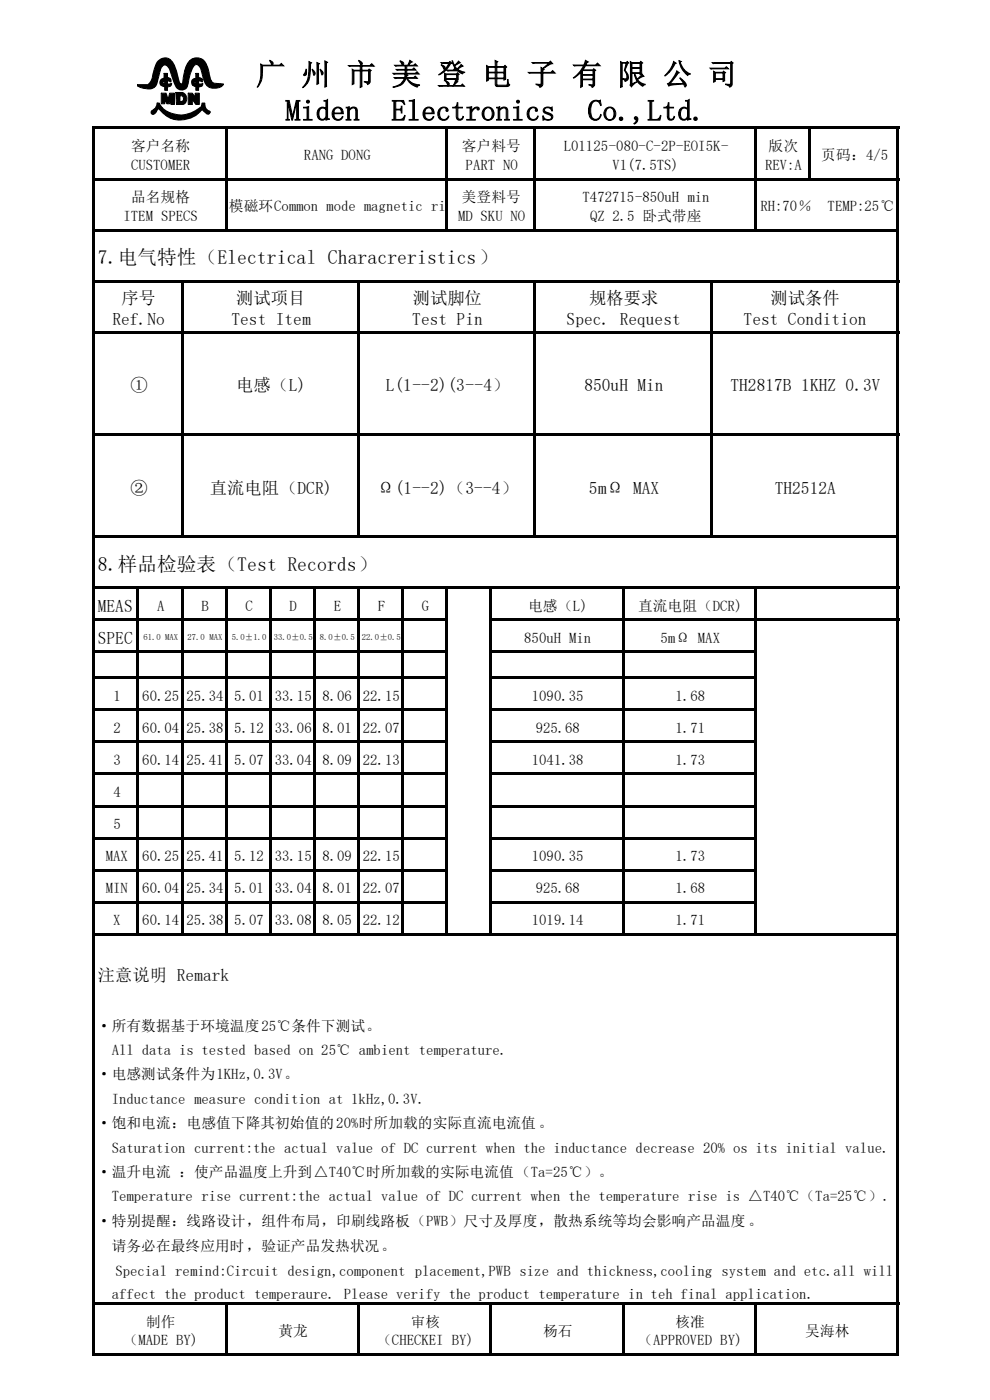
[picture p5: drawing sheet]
<svg xmlns="http://www.w3.org/2000/svg" width="210mm" height="297mm" viewBox="0 0 210 297" stroke-linecap="round" stroke-linejoin="round" font-family="sans-serif">
<g fill="#000">
<path d="M19.6 26.9h.6v10.8h-.6z" fill-rule="evenodd"/>
<path d="M19.6 37.7h.6v10.9h-.6z" fill-rule="evenodd"/>
<path d="M20.2 26.9h170.5v.5h-170.5z" fill-rule="evenodd"/>
<path d="M20.2 37.7h151.3v.5h-151.3z" fill-rule="evenodd"/>
<path d="M47.7 27.1h.5v10.6h-.5z" fill-rule="evenodd"/>
<path d="M47.7 38h.5v11.1h-.5z" fill-rule="evenodd"/>
<path d="M94.5 27.1h.5v10.6h-.5z" fill-rule="evenodd"/>
<path d="M94.5 38h.5v11.1h-.5z" fill-rule="evenodd"/>
<path d="M113.2 27.1h.5v10.6h-.5z" fill-rule="evenodd"/>
<path d="M113.2 38h.5v11.1h-.5z" fill-rule="evenodd"/>
<path d="M160 27.1h.5v10.6h-.5z" fill-rule="evenodd"/>
<path d="M160 38h.5v11.1h-.5z" fill-rule="evenodd"/>
<path d="M171.5 27.1h.5v11.1h-.5z" fill-rule="evenodd"/>
<path d="M172 37.7h18.7v.5h-18.7z" fill-rule="evenodd"/>
<path d="M190.2 27.1h.5v10.6h-.5z" fill-rule="evenodd"/>
<path d="M190.2 38h.5v10.6h-.5z" fill-rule="evenodd"/>
<path d="M19.6 48.6h.6v10.8h-.6z" fill-rule="evenodd"/>
<path d="M19.6 59.4h.6v10.8h-.6z" fill-rule="evenodd"/>
<path d="M20.2 48.6h27.5v.5h-27.5z" fill-rule="evenodd"/>
<path d="M20.2 59.4h170.5v.5h-170.5z" fill-rule="evenodd"/>
<path d="M38.4 59.6h.5v10.6h-.5z" fill-rule="evenodd"/>
<path d="M48.2 48.6h46.3v.5h-46.3z" fill-rule="evenodd"/>
<path d="M75.8 59.6h.5v10.6h-.5z" fill-rule="evenodd"/>
<path d="M95 48.6h18.2v.5h-18.2z" fill-rule="evenodd"/>
<path d="M113.2 59.6h.5v10.6h-.5z" fill-rule="evenodd"/>
<path d="M113.7 48.6h46.3v.5h-46.3z" fill-rule="evenodd"/>
<path d="M150.6 59.6h.5v10.6h-.5z" fill-rule="evenodd"/>
<path d="M160.5 48.6h30.2v.5h-30.2z" fill-rule="evenodd"/>
<path d="M190.2 48.8h.5v10.6h-.5z" fill-rule="evenodd"/>
<path d="M190.2 59.6h.5v10.6h-.5z" fill-rule="evenodd"/>
<path d="M19.6 70.2h.6v21.7h-.6z" fill-rule="evenodd"/>
<path d="M20.2 70.2h170.5v.5h-170.5z" fill-rule="evenodd"/>
<path d="M38.4 70.5h.5v21.4h-.5z" fill-rule="evenodd"/>
<path d="M75.8 70.5h.5v21.4h-.5z" fill-rule="evenodd"/>
<path d="M113.2 70.5h.5v21.4h-.5z" fill-rule="evenodd"/>
<path d="M150.6 70.5h.5v21.4h-.5z" fill-rule="evenodd"/>
<path d="M190.2 70.5h.5v21.4h-.5z" fill-rule="evenodd"/>
<path d="M19.6 91.9h.6v21.7h-.6z" fill-rule="evenodd"/>
<path d="M20.2 91.9h170.5v.5h-170.5z" fill-rule="evenodd"/>
<path d="M38.4 92.2h.5v21.9h-.5z" fill-rule="evenodd"/>
<path d="M75.8 92.2h.5v21.9h-.5z" fill-rule="evenodd"/>
<path d="M113.2 92.2h.5v21.9h-.5z" fill-rule="evenodd"/>
<path d="M150.6 92.2h.5v21.9h-.5z" fill-rule="evenodd"/>
<path d="M190.2 92.2h.5v21.4h-.5z" fill-rule="evenodd"/>
<path d="M19.6 113.6h.6v10.8h-.6z" fill-rule="evenodd"/>
<path d="M20.2 113.6h18.2v.5h-18.2z" fill-rule="evenodd"/>
<path d="M38.9 113.6h36.9v.5h-36.9z" fill-rule="evenodd"/>
<path d="M76.3 113.6h36.9v.5h-36.9z" fill-rule="evenodd"/>
<path d="M113.7 113.6h36.9v.5h-36.9z" fill-rule="evenodd"/>
<path d="M151.1 113.6h39.6v.5h-39.6z" fill-rule="evenodd"/>
<path d="M190.2 113.8h.5v10.6h-.5z" fill-rule="evenodd"/>
<path d="M19.6 124.4h.6v6.8h-.6z" fill-rule="evenodd"/>
<path d="M19.6 131.2h.6v6.8h-.6z" fill-rule="evenodd"/>
<path d="M19.6 138h.6v5.5h-.6z" fill-rule="evenodd"/>
<path d="M20.2 124.4h170.5v.5h-170.5z" fill-rule="evenodd"/>
<path d="M20.2 131.2h74.8v.5h-74.8z" fill-rule="evenodd"/>
<path d="M20.2 138h74.8v.6h-74.8z" fill-rule="evenodd"/>
<path d="M29 124.7h.5v6.5h-.5z" fill-rule="evenodd"/>
<path d="M29 131.5h.5v6.5h-.5z" fill-rule="evenodd"/>
<path d="M29 138.3h.5v5.2h-.5z" fill-rule="evenodd"/>
<path d="M38.4 124.7h.5v6.5h-.5z" fill-rule="evenodd"/>
<path d="M38.4 131.5h.5v6.5h-.5z" fill-rule="evenodd"/>
<path d="M38.4 138.3h.5v5.2h-.5z" fill-rule="evenodd"/>
<path d="M47.7 124.7h.5v6.5h-.5z" fill-rule="evenodd"/>
<path d="M47.7 131.5h.5v6.5h-.5z" fill-rule="evenodd"/>
<path d="M47.7 138.3h.5v5.2h-.5z" fill-rule="evenodd"/>
<path d="M57.1 124.7h.5v6.5h-.5z" fill-rule="evenodd"/>
<path d="M57.1 131.5h.5v6.5h-.5z" fill-rule="evenodd"/>
<path d="M57.1 138.3h.5v5.2h-.5z" fill-rule="evenodd"/>
<path d="M66.4 124.7h.5v6.5h-.5z" fill-rule="evenodd"/>
<path d="M66.4 131.5h.5v6.5h-.5z" fill-rule="evenodd"/>
<path d="M66.4 138.3h.5v5.2h-.5z" fill-rule="evenodd"/>
<path d="M75.8 124.7h.5v6.5h-.5z" fill-rule="evenodd"/>
<path d="M75.8 131.5h.5v6.5h-.5z" fill-rule="evenodd"/>
<path d="M75.8 138.3h.5v5.2h-.5z" fill-rule="evenodd"/>
<path d="M85.1 124.7h.5v6.5h-.5z" fill-rule="evenodd"/>
<path d="M85.1 131.5h.5v6.5h-.5z" fill-rule="evenodd"/>
<path d="M85.1 138.3h.5v5.2h-.5z" fill-rule="evenodd"/>
<path d="M94.5 124.7h.5v6.5h-.5z" fill-rule="evenodd"/>
<path d="M94.5 131.5h.5v6.5h-.5z" fill-rule="evenodd"/>
<path d="M94.5 138.3h.5v5.2h-.5z" fill-rule="evenodd"/>
<path d="M103.8 124.7h.6v6.5h-.6z" fill-rule="evenodd"/>
<path d="M103.8 131.2h.6v6.8h-.6z" fill-rule="evenodd"/>
<path d="M103.8 138h.6v5.5h-.6z" fill-rule="evenodd"/>
<path d="M104.4 131.2h86.3v.5h-86.3z" fill-rule="evenodd"/>
<path d="M104.4 138h56.1v.6h-56.1z" fill-rule="evenodd"/>
<path d="M131.9 124.7h.5v6.5h-.5z" fill-rule="evenodd"/>
<path d="M131.9 131.5h.5v6.5h-.5z" fill-rule="evenodd"/>
<path d="M131.9 138.3h.5v5.2h-.5z" fill-rule="evenodd"/>
<path d="M160 124.7h.5v6.5h-.5z" fill-rule="evenodd"/>
<path d="M160 131.5h.5v6.5h-.5z" fill-rule="evenodd"/>
<path d="M160 138.3h.5v5.2h-.5z" fill-rule="evenodd"/>
<path d="M190.2 124.7h.5v6.5h-.5z" fill-rule="evenodd"/>
<path d="M190.2 131.5h.5v66.5h-.5z" fill-rule="evenodd"/>
<path d="M19.6 143.5h.6v6.8h-.6z" fill-rule="evenodd"/>
<path d="M19.6 150.3h.6v6.8h-.6z" fill-rule="evenodd"/>
<path d="M19.6 157.1h.6v6.8h-.6z" fill-rule="evenodd"/>
<path d="M20.2 143.5h74.8v.5h-74.8z" fill-rule="evenodd"/>
<path d="M20.2 150.3h74.8v.5h-74.8z" fill-rule="evenodd"/>
<path d="M20.2 157.1h74.8v.5h-74.8z" fill-rule="evenodd"/>
<path d="M29 143.7h.5v6.6h-.5z" fill-rule="evenodd"/>
<path d="M29 150.5h.5v6.6h-.5z" fill-rule="evenodd"/>
<path d="M29 157.4h.5v6.5h-.5z" fill-rule="evenodd"/>
<path d="M38.4 143.7h.5v6.6h-.5z" fill-rule="evenodd"/>
<path d="M38.4 150.5h.5v6.6h-.5z" fill-rule="evenodd"/>
<path d="M38.4 157.4h.5v6.5h-.5z" fill-rule="evenodd"/>
<path d="M47.7 143.7h.5v6.6h-.5z" fill-rule="evenodd"/>
<path d="M47.7 150.5h.5v6.6h-.5z" fill-rule="evenodd"/>
<path d="M47.7 157.4h.5v6.5h-.5z" fill-rule="evenodd"/>
<path d="M57.1 143.7h.5v6.6h-.5z" fill-rule="evenodd"/>
<path d="M57.1 150.5h.5v6.6h-.5z" fill-rule="evenodd"/>
<path d="M57.1 157.4h.5v6.5h-.5z" fill-rule="evenodd"/>
<path d="M66.4 143.7h.5v6.6h-.5z" fill-rule="evenodd"/>
<path d="M66.4 150.5h.5v6.6h-.5z" fill-rule="evenodd"/>
<path d="M66.4 157.4h.5v6.5h-.5z" fill-rule="evenodd"/>
<path d="M75.8 143.7h.5v6.6h-.5z" fill-rule="evenodd"/>
<path d="M75.8 150.5h.5v6.6h-.5z" fill-rule="evenodd"/>
<path d="M75.8 157.4h.5v6.5h-.5z" fill-rule="evenodd"/>
<path d="M85.1 143.7h.5v6.6h-.5z" fill-rule="evenodd"/>
<path d="M85.1 150.5h.5v6.6h-.5z" fill-rule="evenodd"/>
<path d="M85.1 157.4h.5v6.5h-.5z" fill-rule="evenodd"/>
<path d="M94.5 143.7h.5v6.6h-.5z" fill-rule="evenodd"/>
<path d="M94.5 150.5h.5v6.6h-.5z" fill-rule="evenodd"/>
<path d="M94.5 157.4h.5v6.5h-.5z" fill-rule="evenodd"/>
<path d="M103.8 143.5h.6v6.8h-.6z" fill-rule="evenodd"/>
<path d="M103.8 150.3h.6v6.8h-.6z" fill-rule="evenodd"/>
<path d="M103.8 157.1h.6v6.8h-.6z" fill-rule="evenodd"/>
<path d="M104.4 143.5h56.1v.5h-56.1z" fill-rule="evenodd"/>
<path d="M104.4 150.3h56.1v.5h-56.1z" fill-rule="evenodd"/>
<path d="M104.4 157.1h56.1v.5h-56.1z" fill-rule="evenodd"/>
<path d="M131.9 143.7h.5v6.6h-.5z" fill-rule="evenodd"/>
<path d="M131.9 150.5h.5v6.6h-.5z" fill-rule="evenodd"/>
<path d="M131.9 157.4h.5v6.5h-.5z" fill-rule="evenodd"/>
<path d="M160 143.7h.5v6.6h-.5z" fill-rule="evenodd"/>
<path d="M160 150.5h.5v6.6h-.5z" fill-rule="evenodd"/>
<path d="M160 157.4h.5v6.5h-.5z" fill-rule="evenodd"/>
<path d="M19.6 163.9h.6v6.8h-.6z" fill-rule="evenodd"/>
<path d="M19.6 170.7h.6v6.8h-.6z" fill-rule="evenodd"/>
<path d="M19.6 177.5h.6v6.9h-.6z" fill-rule="evenodd"/>
<path d="M20.2 163.9h74.8v.5h-74.8z" fill-rule="evenodd"/>
<path d="M20.2 170.7h74.8v.5h-74.8z" fill-rule="evenodd"/>
<path d="M20.2 177.5h74.8v.6h-74.8z" fill-rule="evenodd"/>
<path d="M29 164.2h.5v6.5h-.5z" fill-rule="evenodd"/>
<path d="M29 171h.5v6.5h-.5z" fill-rule="evenodd"/>
<path d="M29 177.8h.5v6.6h-.5z" fill-rule="evenodd"/>
<path d="M38.4 164.2h.5v6.5h-.5z" fill-rule="evenodd"/>
<path d="M38.4 171h.5v6.5h-.5z" fill-rule="evenodd"/>
<path d="M38.4 177.8h.5v6.6h-.5z" fill-rule="evenodd"/>
<path d="M47.7 164.2h.5v6.5h-.5z" fill-rule="evenodd"/>
<path d="M47.7 171h.5v6.5h-.5z" fill-rule="evenodd"/>
<path d="M47.7 177.8h.5v6.6h-.5z" fill-rule="evenodd"/>
<path d="M57.1 164.2h.5v6.5h-.5z" fill-rule="evenodd"/>
<path d="M57.1 171h.5v6.5h-.5z" fill-rule="evenodd"/>
<path d="M57.1 177.8h.5v6.6h-.5z" fill-rule="evenodd"/>
<path d="M66.4 164.2h.5v6.5h-.5z" fill-rule="evenodd"/>
<path d="M66.4 171h.5v6.5h-.5z" fill-rule="evenodd"/>
<path d="M66.4 177.8h.5v6.6h-.5z" fill-rule="evenodd"/>
<path d="M75.8 164.2h.5v6.5h-.5z" fill-rule="evenodd"/>
<path d="M75.8 171h.5v6.5h-.5z" fill-rule="evenodd"/>
<path d="M75.8 177.8h.5v6.6h-.5z" fill-rule="evenodd"/>
<path d="M85.1 164.2h.5v6.5h-.5z" fill-rule="evenodd"/>
<path d="M85.1 171h.5v6.5h-.5z" fill-rule="evenodd"/>
<path d="M85.1 177.8h.5v6.6h-.5z" fill-rule="evenodd"/>
<path d="M94.5 164.2h.5v6.5h-.5z" fill-rule="evenodd"/>
<path d="M94.5 171h.5v6.5h-.5z" fill-rule="evenodd"/>
<path d="M94.5 177.8h.5v6.6h-.5z" fill-rule="evenodd"/>
<path d="M103.8 163.9h.6v6.8h-.6z" fill-rule="evenodd"/>
<path d="M103.8 170.7h.6v6.8h-.6z" fill-rule="evenodd"/>
<path d="M103.8 177.5h.6v6.9h-.6z" fill-rule="evenodd"/>
<path d="M104.4 163.9h56.1v.5h-56.1z" fill-rule="evenodd"/>
<path d="M104.4 170.7h56.1v.5h-56.1z" fill-rule="evenodd"/>
<path d="M104.4 177.5h56.1v.6h-56.1z" fill-rule="evenodd"/>
<path d="M131.9 164.2h.5v6.5h-.5z" fill-rule="evenodd"/>
<path d="M131.9 171h.5v6.5h-.5z" fill-rule="evenodd"/>
<path d="M131.9 177.8h.5v6.6h-.5z" fill-rule="evenodd"/>
<path d="M160 164.2h.5v6.5h-.5z" fill-rule="evenodd"/>
<path d="M160 171h.5v6.5h-.5z" fill-rule="evenodd"/>
<path d="M160 177.8h.5v6.6h-.5z" fill-rule="evenodd"/>
<path d="M19.6 184.4h.6v6.8h-.6z" fill-rule="evenodd"/>
<path d="M19.6 191.2h.6v6.8h-.6z" fill-rule="evenodd"/>
<path d="M19.6 198h.6v5.9h-.6z" fill-rule="evenodd"/>
<path d="M20.2 184.4h74.8v.5h-74.8z" fill-rule="evenodd"/>
<path d="M20.2 191.2h74.8v.5h-74.8z" fill-rule="evenodd"/>
<path d="M20.2 198h8.8v.5h-8.8z" fill-rule="evenodd"/>
<path d="M29 184.6h.5v6.6h-.5z" fill-rule="evenodd"/>
<path d="M29 191.4h.5v7.1h-.5z" fill-rule="evenodd"/>
<path d="M29.5 198h8.9v.5h-8.9z" fill-rule="evenodd"/>
<path d="M38.4 184.6h.5v6.6h-.5z" fill-rule="evenodd"/>
<path d="M38.4 191.4h.5v7.1h-.5z" fill-rule="evenodd"/>
<path d="M38.9 198h8.8v.5h-8.8z" fill-rule="evenodd"/>
<path d="M47.7 184.6h.5v6.6h-.5z" fill-rule="evenodd"/>
<path d="M47.7 191.4h.5v7.1h-.5z" fill-rule="evenodd"/>
<path d="M48.2 198h8.9v.5h-8.9z" fill-rule="evenodd"/>
<path d="M57.1 184.6h.5v6.6h-.5z" fill-rule="evenodd"/>
<path d="M57.1 191.4h.5v7.1h-.5z" fill-rule="evenodd"/>
<path d="M57.6 198h8.8v.5h-8.8z" fill-rule="evenodd"/>
<path d="M66.4 184.6h.5v6.6h-.5z" fill-rule="evenodd"/>
<path d="M66.4 191.4h.5v7.1h-.5z" fill-rule="evenodd"/>
<path d="M66.9 198h8.9v.5h-8.9z" fill-rule="evenodd"/>
<path d="M75.8 184.6h.5v6.6h-.5z" fill-rule="evenodd"/>
<path d="M75.8 191.4h.5v7.1h-.5z" fill-rule="evenodd"/>
<path d="M76.3 198h8.8v.5h-8.8z" fill-rule="evenodd"/>
<path d="M85.1 184.6h.5v6.6h-.5z" fill-rule="evenodd"/>
<path d="M85.1 191.4h.5v7.1h-.5z" fill-rule="evenodd"/>
<path d="M85.6 198h8.9v.5h-8.9z" fill-rule="evenodd"/>
<path d="M94.5 184.6h.5v6.6h-.5z" fill-rule="evenodd"/>
<path d="M94.5 191.4h.5v7.1h-.5z" fill-rule="evenodd"/>
<path d="M95 198h8.8v.5h-8.8z" fill-rule="evenodd"/>
<path d="M103.8 184.4h.6v6.8h-.6z" fill-rule="evenodd"/>
<path d="M103.8 191.2h.6v7.3h-.6z" fill-rule="evenodd"/>
<path d="M104.4 184.4h56.1v.5h-56.1z" fill-rule="evenodd"/>
<path d="M104.4 191.2h56.1v.5h-56.1z" fill-rule="evenodd"/>
<path d="M104.4 198h27.5v.5h-27.5z" fill-rule="evenodd"/>
<path d="M131.9 184.6h.5v6.6h-.5z" fill-rule="evenodd"/>
<path d="M131.9 191.4h.5v7.1h-.5z" fill-rule="evenodd"/>
<path d="M132.4 198h27.6v.5h-27.6z" fill-rule="evenodd"/>
<path d="M160 184.6h.5v6.6h-.5z" fill-rule="evenodd"/>
<path d="M160 191.4h.5v7.1h-.5z" fill-rule="evenodd"/>
<path d="M160.5 198h30.2v.5h-30.2z" fill-rule="evenodd"/>
<path d="M190.2 198.2h.5v5.7h-.5z" fill-rule="evenodd"/>
<path d="M19.6 203.9h.6v72.3h-.6z" fill-rule="evenodd"/>
<path d="M190.2 203.9h.5v72.3h-.5z" fill-rule="evenodd"/>
<path d="M19.6 276.2h.6v11.4h-.6z" fill-rule="evenodd"/>
<path d="M20.2 276.2h170.5v.5h-170.5z" fill-rule="evenodd"/>
<path d="M47.7 276.5h.5v11.1h-.5z" fill-rule="evenodd"/>
<path d="M75.8 276.5h.5v11.1h-.5z" fill-rule="evenodd"/>
<path d="M103.8 276.5h.6v11.1h-.6z" fill-rule="evenodd"/>
<path d="M131.9 276.5h.5v11.1h-.5z" fill-rule="evenodd"/>
<path d="M160 276.5h.5v11.1h-.5z" fill-rule="evenodd"/>
<path d="M190.2 276.5h.5v11.1h-.5z" fill-rule="evenodd"/>
<path d="M20.2 287.1h27.5v.5h-27.5z" fill-rule="evenodd"/>
<path d="M48.2 287.1h27.6v.5h-27.6z" fill-rule="evenodd"/>
<path d="M76.3 287.1h27.5v.5h-27.5z" fill-rule="evenodd"/>
<path d="M104.4 287.1h27.5v.5h-27.5z" fill-rule="evenodd"/>
<path d="M132.4 287.1h27.6v.5h-27.6z" fill-rule="evenodd"/>
<path d="M160.5 287.1h29.7v.5h-29.7z" fill-rule="evenodd"/>
</g>
<path d="M29.1 12.3h18.6v13.3h-18.6z" fill-rule="evenodd" fill="#fff"/>
<g fill="#000">
<path d="M33.7 12.8a2.01 2.01 0 0 1 3.3 1.1l1 3.5 .3 .3h.4l.3-2a3.8 3.8 0 0 1 2.1-3.3 2.31 2.31 0 0 1 3 2l.2 .9a3.1 3.1 0 0 0 1 2.3l2.1 .2a2.42 2.42 0 0 1-2.5 .8 2.42 2.42 0 0 1-1.8-1.9l-.2-.7a2.87 2.87 0 0 0-1-2.3h-.3a2.69 2.69 0 0 0-1.2 2l-.4 1.7a1.47 1.47 0 0 1-1.3 1.7 1.47 1.47 0 0 1-1.6-1.3l-.7-1.7a3.3 3.3 0 0 0-1.2-2.3 .95 .95 0 0 0-1.1 .9l-.8 2.8a1.84 1.84 0 0 1-2.4 1.3l-1.4-.4-.4-.3 .1-.1h2.1l.5-.5 .4-.7 .9-3.1z" fill-rule="evenodd"/>
<path d="M34.8 15.6h.7v.9h.3a.51 .51 0 0 1 .4 .3 .51 .51 0 0 1-.1 .6l-.6-.2v.6l.9-.1-.3 .6-.6 .1v.8h-.6v-.8a.9 .9 0 0 1-1-.8 .9 .9 0 0 1 .9-1z" fill-rule="evenodd"/>
</g>
<path d="M33.7 12.8a2.01 2.01 0 0 1 3.3 1.1l1 3.5 .3 .3h.4l.3-2a3.8 3.8 0 0 1 2.1-3.3 2.31 2.31 0 0 1 3 2l.2 .9a3.1 3.1 0 0 0 1 2.3l2.1 .2a2.42 2.42 0 0 1-2.5 .8 2.42 2.42 0 0 1-1.8-1.9l-.2-.7a2.87 2.87 0 0 0-1-2.3h-.3a2.69 2.69 0 0 0-1.2 2l-.4 1.7a1.47 1.47 0 0 1-1.3 1.7 1.47 1.47 0 0 1-1.6-1.3l-.7-1.7a3.3 3.3 0 0 0-1.2-2.3 .95 .95 0 0 0-1.1 .9l-.8 2.8a1.84 1.84 0 0 1-2.4 1.3l-1.4-.4-.4-.3 .1-.1h2.1l.5-.5 .4-.7 .9-3.1zM34.8 15.6h.7v.9h.3a.51 .51 0 0 1 .4 .3 .51 .51 0 0 1-.1 .6l-.6-.2v.6l.9-.1-.3 .6-.6 .1v.8h-.6v-.8a.9 .9 0 0 1-1-.8 .9 .9 0 0 1 .9-1z" fill="none" stroke="#000" stroke-width=".21"/>
<path d="M34.7 17.2h.2v.6l-.3-.2z" fill-rule="evenodd" fill="#fff"/>
<path d="M34.7 17.2h.2v.6l-.3-.2zM41.5 15.6h.6v.9h.3a.51 .51 0 0 1 .6 .3 .51 .51 0 0 1-.1 .6l-.8-.2v.6l.9-.1v.4l-.2 .2-.7 .1v.8h-.6v-.8a.9 .9 0 0 1-.8-.9 .9 .9 0 0 1 .8-.9zM33.3 21.9h.5a5.4 5.4 0 0 0 6.9 2l2-1.3 .2-.7h.5a1.66 1.66 0 0 0 1.2 1.8l-.3 .5a2.07 2.07 0 0 1-1.4-1 5.8 5.8 0 0 1-9.3-.1l-.6 .8a.51 .51 0 0 1-.5 .4 .51 .51 0 0 1-.5-.5l.3-.4a1.74 1.74 0 0 0 1-1.5z" fill="none" stroke="#000" stroke-width=".21"/>
<g fill="#000">
<path d="M41.5 15.6h.6v.9h.3a.51 .51 0 0 1 .6 .3 .51 .51 0 0 1-.1 .6l-.8-.2v.6l.9-.1v.4l-.2 .2-.7 .1v.8h-.6v-.8a.9 .9 0 0 1-.8-.9 .9 .9 0 0 1 .8-.9z" fill-rule="evenodd"/>
<path d="M33.3 21.9h.5a5.4 5.4 0 0 0 6.9 2l2-1.3 .2-.7h.5a1.66 1.66 0 0 0 1.2 1.8l-.3 .5a2.07 2.07 0 0 1-1.4-1 5.8 5.8 0 0 1-9.3-.1l-.6 .8a.51 .51 0 0 1-.5 .4 .51 .51 0 0 1-.5-.5l.3-.4a1.74 1.74 0 0 0 1-1.5z" fill-rule="evenodd"/>
</g>
<path d="M41.3 17.2h.2v.5l-.3-.1z" fill-rule="evenodd" fill="#fff"/>
<path d="M34.2 19.8h1l.5 1.3 .3-1.3h1v2.4h-.7l-.2-.9-.1 .7h-.6l-.3-.9-.2 .9h-.7zM37.3 19.6h1.3a1.3 1.3 0 0 1 1 1.3 1.3 1.3 0 0 1-1 1.3h-1.2zM41.3 17.2h.2v.5l-.3-.1z" fill="none" stroke="#000" stroke-width=".21"/>
<g fill="#000">
<path d="M34.2 19.8h1l.5 1.3 .3-1.3h1v2.4h-.7l-.2-.9-.1 .7h-.6l-.3-.9-.2 .9h-.7z" fill-rule="evenodd"/>
<path d="M37.3 19.6h1.3a1.3 1.3 0 0 1 1 1.3 1.3 1.3 0 0 1-1 1.3h-1.2z" fill-rule="evenodd"/>
</g>
<path d="M38.2 20.4l.3-.1a.73 .73 0 0 1 .2 1.2l-.5 .1z" fill-rule="evenodd" fill="#fff"/>
<path d="M39.9 19.8h.9l.6 .9v-.9h.9v2.4h-.8l-.7-1.1v1.1h-.9zM38.2 20.4l.3-.1a.73 .73 0 0 1 .2 1.2l-.5 .1z" fill="none" stroke="#000" stroke-width=".21"/>
<path d="M39.9 19.8h.9l.6 .9v-.9h.9v2.4h-.8l-.7-1.1v1.1h-.9z" fill-rule="evenodd" fill="#000"/>
<g font-size="6.3">
<text x="54.3" y="17.9">广 州 市 美 登 电 子 有 限 公 司</text>
<text x="60.6" y="25.6">Miden</text>
<text x="83" y="25.6">Electronics</text>
<text x="124.6" y="25.6">Co.,Ltd.</text>
</g>
<g font-size="4.2">
<text x="20.7" y="56.1">7.电气特性（Electrical Characreristics）</text>
<text x="20.7" y="121.1">8.样品检验表（Test Records）</text>
</g>
<g font-size="3.7">
<text x="25.7" y="64.5">序号</text>
<text x="50.1" y="64.5">测试项目</text>
<text x="87.6" y="64.5">测试脚位</text>
<text x="125" y="64.5">规格要求</text>
<text x="163.4" y="64.5">测试条件</text>
<text x="23.8" y="69">Ref.No</text>
<text x="49.1" y="69">Test Item</text>
<text x="87.5" y="69">Test Pin</text>
<text x="120.2" y="69">Spec. Request</text>
<text x="157.7" y="69">Test Condition</text>
<text x="27.6" y="83">①</text>
<text x="50.1" y="83">电感（L)</text>
<text x="81.8" y="83">L(1--2)(3--4）</text>
<text x="124" y="83">850uH Min</text>
<text x="154.9" y="83">TH2817B 1KHZ 0.3V</text>
<text x="27.6" y="104.7">②</text>
<text x="44.5" y="104.7">直流电阻（DCR)</text>
<text x="80" y="104.7">Ω(1--2)（3--4）</text>
<text x="124.9" y="104.7">5mΩ MAX</text>
<text x="164.3" y="104.7">TH2512A</text>
<text x="20.7" y="129.8">MEAS</text>
<text x="20.7" y="136.6">SPEC</text>
<text x="20.7" y="208.1">注意说明 Remark</text>
</g>
<g font-size="3.1">
<text x="27.8" y="32.1">客户名称</text>
<text x="27.8" y="36">CUSTOMER</text>
<text x="64.5" y="34">RANG DONG</text>
<text x="98" y="32.1">客户料号</text>
<text x="98.8" y="36">PART NO</text>
<text x="119.6" y="32.1">L01125-080-C-2P-EOI5K-</text>
<text x="129.9" y="36">V1(7.5TS)</text>
<text x="162.3" y="36">REV:A</text>
<text x="163" y="32.1">版次</text>
<text x="174.2" y="34">页码：4/5</text>
<text x="26.2" y="46.8">ITEM SPECS</text>
<text x="27.8" y="42.9">品名规格</text>
<text x="45.4" y="44.8">共</text>
<text x="48.6" y="44.8">模磁环Common mode magnetic ri</text>
<text x="94.6" y="44.8">n</text>
<text x="97.2" y="46.8">MD SKU NO</text>
<text x="98" y="42.9">美登料号</text>
<text x="123.6" y="42.9">T472715-850uH min</text>
<text x="125.2" y="46.8">QZ 2.5 卧式带座</text>
<text x="161.3" y="44.8">RH:70％</text>
<text x="175.6" y="44.8">TEMP:25℃</text>
<text x="33.4" y="129.6">A</text>
<text x="42.7" y="129.6">B</text>
<text x="52.1" y="129.6">C</text>
<text x="61.4" y="129.6">D</text>
<text x="70.8" y="129.6">E</text>
<text x="80.1" y="129.6">F</text>
<text x="89.5" y="129.6">G</text>
<text x="112" y="129.6">电感（L)</text>
<text x="135.3" y="129.6">直流电阻（DCR)</text>
<text x="111.2" y="136.4">850uH Min</text>
<text x="140.1" y="136.4">5mΩ MAX</text>
<text x="24.1" y="148.6">1</text>
<text x="30.2" y="148.6">60.25</text>
<text x="39.6" y="148.6">25.34</text>
<text x="49.7" y="148.6">5.01</text>
<text x="58.3" y="148.6">33.15</text>
<text x="68.4" y="148.6">8.06</text>
<text x="77" y="148.6">22.15</text>
<text x="112.8" y="148.6">1090.35</text>
<text x="143.3" y="148.6">1.68</text>
<text x="24.1" y="155.4">2</text>
<text x="30.2" y="155.4">60.04</text>
<text x="39.6" y="155.4">25.38</text>
<text x="49.7" y="155.4">5.12</text>
<text x="58.3" y="155.4">33.06</text>
<text x="68.4" y="155.4">8.01</text>
<text x="77" y="155.4">22.07</text>
<text x="113.6" y="155.4">925.68</text>
<text x="143.3" y="155.4">1.71</text>
<text x="24.1" y="162.2">3</text>
<text x="30.2" y="162.2">60.14</text>
<text x="39.6" y="162.2">25.41</text>
<text x="49.7" y="162.2">5.07</text>
<text x="58.3" y="162.2">33.04</text>
<text x="68.4" y="162.2">8.09</text>
<text x="77" y="162.2">22.13</text>
<text x="112.8" y="162.2">1041.38</text>
<text x="143.3" y="162.2">1.73</text>
<text x="24.1" y="169.1">4</text>
<text x="24.1" y="175.9">5</text>
<text x="22.4" y="182.7">MAX</text>
<text x="30.2" y="182.7">60.25</text>
<text x="39.6" y="182.7">25.41</text>
<text x="49.7" y="182.7">5.12</text>
<text x="58.3" y="182.7">33.15</text>
<text x="68.4" y="182.7">8.09</text>
<text x="77" y="182.7">22.15</text>
<text x="112.8" y="182.7">1090.35</text>
<text x="143.3" y="182.7">1.73</text>
<text x="22.4" y="189.5">MIN</text>
<text x="30.2" y="189.5">60.04</text>
<text x="39.6" y="189.5">25.34</text>
<text x="49.7" y="189.5">5.01</text>
<text x="58.3" y="189.5">33.04</text>
<text x="68.4" y="189.5">8.01</text>
<text x="77" y="189.5">22.07</text>
<text x="113.6" y="189.5">925.68</text>
<text x="143.3" y="189.5">1.68</text>
<text x="24" y="196.3">X</text>
<text x="30.2" y="196.3">60.14</text>
<text x="39.6" y="196.3">25.38</text>
<text x="49.7" y="196.3">5.07</text>
<text x="58.3" y="196.3">33.08</text>
<text x="68.4" y="196.3">8.05</text>
<text x="77" y="196.3">22.12</text>
<text x="112.8" y="196.3">1019.14</text>
<text x="143.3" y="196.3">1.71</text>
<text x="20.5" y="218.7">·所有数据基于环境温度25℃条件下测试。</text>
<text x="23.7" y="223.9">All data is tested based on 25℃ ambient temperature.</text>
<text x="20.5" y="229">·电感测试条件为1KHz,0.3V。</text>
<text x="20.5" y="239.3">·饱和电流：电感值下降其初始值的20%时所加载的实际直流电流值。</text>
<text x="23.7" y="234.2">Inductance measure condition at 1kHz,0.3V.</text>
<text x="23.7" y="244.5">Saturation current:the actual value of DC current when the inductance decrease 20% os its initial value.</text>
<text x="20.5" y="249.7">·温升电流 ：使产品温度上升到△T40℃时所加载的实际电流值（Ta=25℃）。</text>
<text x="23.7" y="254.8">Temperature rise current:the actual value of DC current when the temperature rise is △T40℃（Ta=25℃）.</text>
<text x="20.5" y="260">·特别提醒：线路设计，组件布局，印刷线路板（PWB）尺寸及厚度，散热系统等均会影响产品温度 。</text>
<text x="23.7" y="265.4">请务必在最终应用时，验证产品发热状况。</text>
<text x="23.7" y="275.5">affect the product temperaure. Please verify the product temperature in teh final application.</text>
<text x="24.5" y="270.6">Special remind:Circuit design,component placement,PWB size and thickness,cooling system and etc.all will</text>
<text x="31" y="281.5">制作</text>
<text x="87.1" y="281.5">审核</text>
<text x="143.3" y="281.5">核准</text>
<text x="26.2" y="285.3">（MADE BY)</text>
<text x="59.1" y="283.4">黄龙</text>
<text x="80" y="285.3">（CHECKEI BY)</text>
<text x="115.2" y="283.4">杨石</text>
<text x="135.3" y="285.3">（APPROVED BY)</text>
<text x="170.8" y="283.4">吴海林</text>
</g>
<g font-size="1.8">
<text x="30.4" y="135.8">61.0 MAX</text>
<text x="39.8" y="135.8">27.0 MAX</text>
<text x="49.2" y="135.8">5.0±1.0</text>
<text x="58.1" y="135.8">33.0±0.5</text>
<text x="67.9" y="135.8">8.0±0.5</text>
<text x="76.8" y="135.8">22.0±0.5</text>
</g>
</svg>
